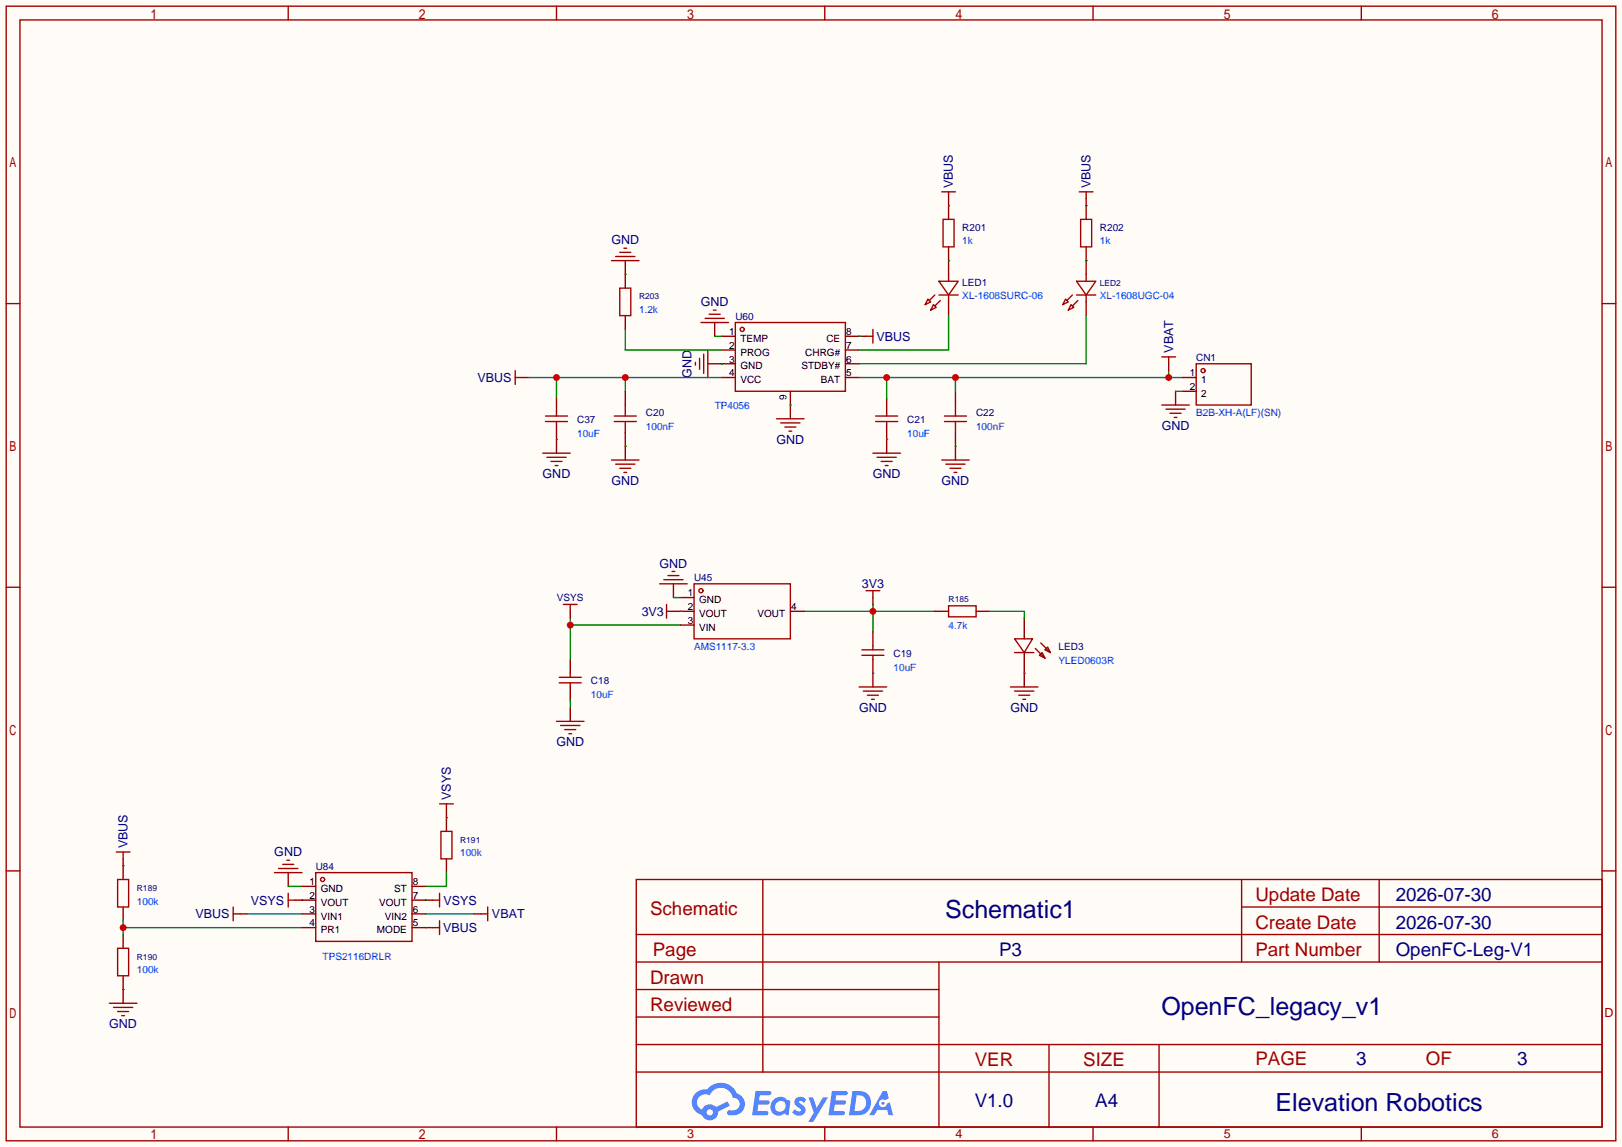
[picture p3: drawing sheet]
<svg xmlns="http://www.w3.org/2000/svg" width="299mm" height="212mm" viewBox="0 0 299 212" stroke-linecap="round" stroke-linejoin="round" font-family="sans-serif">
<path d="M0 0h299.5v211.8h-299.5z" fill="#fffcf7"/>
<g fill="none" stroke="#a10000" stroke-width=".25">
<path d="M1.1 1.1h297.2v209.6h-297.2zM3.7 3.7h292.1v204.5h-292.1zM53.2 1.1v2.6M102.7 1.1v2.6M152.3 1.1v2.6M201.8 1.1v2.6M251.3 1.1v2.6M1.1 56.1h2.6M295.8 56.1h2.5M1.1 108.5h2.6M295.8 108.5h2.5M1.1 160.8h2.6"/>
<path d="M117.5 162.4h178.3v45.8h-178.3zM117.5 177.7h178.3M117.5 172.6h178.3M140.8 162.4v35.6M173.4 177.7v30.5M229.2 162.4v15.3M229.2 167.5h66.6M254.6 162.4v15.3M295.8 160.8h2.5M117.5 182.8h55.9M117.5 198h178.3M117.5 192.9h178.3"/>
<path d="M117.5 187.8h55.9M193.7 192.9v15.3M214 192.9v15.3M53.2 208.2v2.5M102.7 208.2v2.5M152.3 208.2v2.5M201.8 208.2v2.5M251.3 208.2v2.5"/>
</g>
<g fill="#5487ff">
<path d="M147 202.8a1.3 1.3 0 0 1 1.8 .3l-.4 .6a.54 .54 0 0 0-.9-.2l.1 .2a1.58 1.58 0 0 1 1.1 1.6 1.43 1.43 0 0 1-2.5 .1l.6-.6a.64 .64 0 0 0 .5 .5 .64 .64 0 0 0 .6-.3l-.1-.2a1.6 1.6 0 0 1-1.1-1.6z"/>
<path d="M149.3 202.7h.8l.7 1.9 1.2-1.9h.9l-2.7 4.5h-.9l.9-1.7z"/>
<path d="M139.5 201.5h1.6a1.31 1.31 0 0 1 1.3 .2 .4 .4 0 0 1-.4 .6h-1.7l-.2 .9h1.7a.4 .4 0 0 1 .3 .4 .4 .4 0 0 1-.4 .4h-1.7l-.2 1.2h.9a1.23 1.23 0 0 1 1.1 .2 .39 .39 0 0 1-.3 .6h-2.6z"/>
<path d="M153.6 201.5h1.6a1.32 1.32 0 0 1 1.3 .2 .39 .39 0 0 1-.4 .6h-1.7l-.2 .9h1.7a.4 .4 0 0 1 .3 .4 .4 .4 0 0 1-.4 .4h-1.7l-.1 1.2h.8a1.23 1.23 0 0 1 1.1 .2 .39 .39 0 0 1-.3 .6h-2.6z"/>
<path d="M163 201.5h.7l.4 1.3-.7 .4a.75 .75 0 0 0-1.1 .3 .75 .75 0 0 0 .5 1 .75 .75 0 0 0 1-.6l.5-.3 .6 2.4h-.9l-.2-1h-1.8l-.6 1h-.9z"/>
<path d="M157.4 201.5l-.6 4.5h1.4a2.27 2.27 0 0 0 2.6-2.3 2.27 2.27 0 0 0-2.7-2.2zM158.2 202.3a1.5 1.5 0 0 1 1.8 1.5 1.5 1.5 0 0 1-2 1.4h-.3z"/>
<path d="M142.8 203.1a1.62 1.62 0 0 0-.4 2.1 1.62 1.62 0 0 0 2.1 .7l.3-.3 .4 .3 .4 .1 .3-2.5-.2-.3h-.4a1.58 1.58 0 0 0-2.5-.1zM143.4 203.6a.99 .99 0 0 1 1.6 .3 .99 .99 0 0 1-.8 1.4 .94 .94 0 0 1-1.1-.5 .94 .94 0 0 1 .3-1.2z"/>
<path d="M128.4 201.9a2.37 2.37 0 0 0 1.2 4 1.54 1.54 0 0 0 1.8 1 1.54 1.54 0 0 0 1.2-1.6l2.1-1.1-.4-.8-2.1 1.1a1.57 1.57 0 0 0-2.6 .4 1.5 1.5 0 0 1-.7-2.1 1.5 1.5 0 0 1 2.1-.5 2.23 2.23 0 0 1 2.3-1.4 2.23 2.23 0 0 1 2 1.8 1.16 1.16 0 0 1 1.3 1.1 1.16 1.16 0 0 1-1.1 1.3h-.7a.47 .47 0 0 0-.6 .3 .47 .47 0 0 0 .4 .6 2.23 2.23 0 0 0 2.3-.7 2.23 2.23 0 0 0 .4-2.3 2.16 2.16 0 0 0-1.3-1.1 3.2 3.2 0 0 0-5.4-.7l-1.2 .1zM130.5 205.4a.58 .58 0 0 1 1.1 0 .58 .58 0 0 1-1.1 0z"/>
<circle cx="163" cy="203.8" r=".28"/>
</g>
<g fill="none" stroke="#a10000" stroke-width=".25">
<path d="M135.8 59.6h20.3v12.7h-20.3zM95.1 68.5v2.5M95.1 69.7h1.3M128.4 66.9v.5M129.2 66.2v2M129.9 65.4v3.6M130.7 64.6v5.1M143.4 77.3h5.1M144.1 78.1h3.6M144.9 78.9h2M145.7 79.6h.5"/>
<circle cx="137" cy="60.8" r=".38"/>
</g>
<path d="M96.4 69.7h1.3M130.7 67.2h5.1M133.2 62.1h2.6M133.2 64.6h2.6M133.2 69.7h2.6M145.9 72.3v5M156.1 62.1h2.5M156.1 64.6h2.5M156.1 67.2h2.5M156.1 69.7h2.5" fill="none" stroke="#870000" stroke-width=".25"/>
<path d="M97.7 69.7h35.5M102.7 69.7v3.8M115.4 69.7v2.6M133.2 67.2h.1M145.9 74.8h.1" fill="none" stroke="#008700" stroke-width=".25"/>
<g fill="#c00">
<circle cx="115.4" cy="69.7" r=".63"/>
<circle cx="102.7" cy="69.7" r=".63"/>
</g>
<g fill="none" stroke="#a10000" stroke-width=".25">
<path d="M173.9 35.4h2.5M175.1 35.4v1.3M199.3 35.4h2.5M200.5 35.4v1.3M129.4 59.6h5.1M130.2 58.8h3.5M130.9 58h2.1M131.7 57.3h.5M171.3 55.2l.5 .6-1 .5zM172.3 56.3l.5 .5-1 .5zM172.6 54.5l-1 1M173.4 51.9h3.5l-1.8 2.6z"/>
<path d="M173.4 54.5h3.5M173.6 55.5l-1 1M174.1 40.5h2v5.1h-2zM175.1 50.7v1.2M175.1 54.5v1.3M196.7 55.2l.5 .6-1 .5zM197.7 56.3l.5 .5-1 .5zM198 54.5l-1 1M198.8 51.9h3.5l-1.8 2.6zM198.8 54.5h3.5M199 55.5l-1 1M199.5 40.5h2v5.1h-2z"/>
<path d="M200.5 50.7v1.2M200.5 54.5v1.3M100.7 77.9h4.1M100.7 76.8h4.1M102.7 76.1v.7M102.7 77.9v.7M113.4 77.9h4.1M113.4 76.8h4.1M115.4 74.8v2M115.4 77.9v2M159.9 62.1h1.3M161.2 60.8v2.6"/>
<path d="M161.7 77.9h4M161.7 76.8h4M163.7 76.1v.7M163.7 77.9v.7M174.4 77.9h4M174.4 76.8h4M176.4 74.8v2M176.4 77.9v2M100.2 83.7h5.1M101 84.5h3.5M101.7 85.2h2.1M102.5 86h.5"/>
<path d="M112.9 85h5.1M113.7 85.7h3.5M114.4 86.5h2.1M115.2 87.2h.5"/>
</g>
<g fill="none" stroke="#870000" stroke-width=".25">
<path d="M175.1 36.7v3.8M200.5 36.7v3.8M132 59.6v2.5M175.1 45.6v5.1M175.1 55.8v2.5M200.5 45.6v5.1M200.5 55.8v2.5M102.7 73.5v2.6M102.7 78.6v5.1M115.4 72.3v2.5M115.4 79.9v5.1M158.6 62.1h1.3"/>
<path d="M163.7 73.5v2.6M163.7 78.6v2.6M176.4 72.3v2.5M176.4 79.9v2.5"/>
</g>
<g fill="none" stroke="#008700" stroke-width=".25">
<path d="M175.1 38h.1M200.5 38h.1M175.1 48.1h.1M175.1 58.3v6.3h-16.5M200.5 48.1h.1M200.5 58.3v8.9h-41.9M132 62.1h1.2M158.6 62.1h.1M158.6 69.7h59.7M163.7 69.7v3.8M176.4 69.7v2.6M215.8 68.5v1.2"/>
<path d="M102.7 81.2h.1M115.4 82.4h.1"/>
</g>
<g fill="#c00">
<circle cx="176.4" cy="69.7" r=".63"/>
<circle cx="215.8" cy="69.7" r=".63"/>
<circle cx="163.7" cy="69.7" r=".63"/>
</g>
<path d="M115.4 48.1v5.1M115.4 58.3v2.5M215.8 67.2v1.3M163.7 81.2v2.5M176.4 82.4v2.6M105.3 121.8v2.5M105.3 126.9v2.5M105.3 130.7v2.5" fill="none" stroke="#870000" stroke-width=".25"/>
<g fill="none" stroke="#a10000" stroke-width=".25">
<path d="M112.9 48.1h5.1M113.7 47.4h3.5M114.4 53.2h2.1v5.1h-2.1zM114.4 46.6h2.1M115.2 45.8h.5M214.5 65.9h2.5M215.8 65.9v1.3M161.2 83.7h5M161.9 84.5h3.6M162.7 85.2h2M163.4 86h.6M173.9 85h5"/>
<path d="M174.6 85.7h3.6M175.4 86.5h2M176.1 87.2h.6M102.7 133.2h5.1M103.3 126.1h4M103.3 125.1h4M103.5 134h3.6M104.3 134.7h2M105 135.5h.5M105.3 124.3v.8M105.3 126.1v.8"/>
</g>
<path d="M115.4 50.7h.1M115.4 60.8v3.8h17.8M163.7 81.2h.1M176.4 82.4h.1M148.5 112.9h24.1M161.2 111.6v5.1M105.3 129.4v1.3" fill="none" stroke="#008700" stroke-width=".25"/>
<circle cx="161.2" cy="112.9" r=".63" fill="#c00"/>
<path d="M159.9 109.1h2.5M161.2 109.1v1.3M161.2 119.3v.7M158.6 126.9h5.1M159.1 121h4.1M159.1 120h4.1M159.4 127.6h3.5M160.1 128.4h2.1M160.9 129.2h.5M161.2 121v.8" fill="none" stroke="#a10000" stroke-width=".25"/>
<path d="M161.2 110.4v1.2M161.2 116.7v2.6M161.2 121.8v5.1" fill="none" stroke="#870000" stroke-width=".25"/>
<path d="M105.3 114.2v7.6M105.3 115.4h20.3M161.2 124.3h.1" fill="none" stroke="#008700" stroke-width=".25"/>
<circle cx="105.3" cy="115.4" r=".63" fill="#c00"/>
<g fill="none" stroke="#870000" stroke-width=".25">
<path d="M217 72.3v2.5M218.3 69.7h2.6M218.3 72.3h2.6M105.3 112.9v1.3M124.3 112.9h3.8M124.3 107.8v2.6M125.6 110.4h2.5M125.6 115.4h2.5M145.9 112.9h2.6M172.6 112.9h2.5M180.2 112.9h2.6M189.1 114.2v3.8"/>
<path d="M189.1 120.5v6.4M22.7 159.9v2.5M22.7 167.5v2.6M22.7 172.6v2.5M44.3 168.8h1.3M53.2 161.2v2.5M78.6 171.3h1.3M87.5 168.8h1.3M22.7 180.2v2.6"/>
</g>
<g fill="none" stroke="#a10000" stroke-width=".25">
<path d="M214.5 74.8h5.1M215.3 75.6h3.5M216 76.3h2.1M216.8 77.1h.5M220.9 67.2h10.1v7.6h-10.1zM104 111.6h2.6M105.3 111.6v1.3M121.8 107.8h5.1M122.6 107.1h3.5M123.1 111.6v2.6M123.1 112.9h1.2M123.3 106.3h2"/>
<path d="M124.1 105.5h.5M128.1 107.8h17.8v10.2h-17.8zM175.1 111.9h5.1v2h-5.1zM187.3 118h3.3l-1.5 2.5zM191.1 119.8l1.8 1.7M192.2 118.7l1.7 1.8M186.6 126.9h5M187.3 127.6h3.6M187.3 120.5h3.6M188.1 128.4h2M188.8 129.2h.6M191.9 121l.5-.5 .5 1z"/>
<path d="M192.9 120l.5-.5 .5 1zM52.2 159.6h2M53 158.9h.5M21.7 162.4h2v5.1h-2zM21.7 175.1h2v5.1h-2zM43.1 168.8h1.2M43.1 167.5v2.6M50.7 161.2h5.1M51.4 160.4h3.6M79.9 171.3h1.3M81.2 170.1v2.5M88.8 168.8h1.2"/>
<path d="M90 167.5v2.6"/>
<circle cx="222.1" cy="68.5" r=".38"/>
<circle cx="129.4" cy="109.1" r=".38"/>
</g>
<path d="M217 72.3h1.3M124.3 110.4h1.3M125.6 112.9h.1M182.8 112.9h6.3v1.3M189.1 124.3h.1M22.7 170.1v2.5M22.7 171.3h33.1M45.6 168.8h10.2M53.2 163.7h2.6M78.6 171.3h.1M78.6 168.8h8.9" fill="none" stroke="#008700" stroke-width=".25"/>
<circle cx="22.7" cy="171.3" r=".63" fill="#c00"/>
<path d="M22.7 158.6v1.3M82.4 149.7v3.8M82.4 158.6v2.6M54.5 166.2h3.8M55.8 163.7h2.5M55.8 168.8h2.5M55.8 171.3h2.5M76.1 166.2h3.8M76.1 163.7h2.5M76.1 168.8h2.5M76.1 171.3h2.5M22.7 182.8v2.5" fill="none" stroke="#870000" stroke-width=".25"/>
<g fill="none" stroke="#a10000" stroke-width=".25">
<path d="M21.5 157.4h2.5M22.7 157.4v1.2M81.2 148.5h2.5M81.4 153.5h2v5.1h-2zM82.4 148.5v1.2M53.2 166.2h1.3M53.2 165v2.5M58.3 161.2h17.8v12.7h-17.8zM79.9 166.2h1.3M81.2 165v2.5M20.2 185.3h5.1M21 186.1h3.5"/>
<path d="M21.7 186.8h2M22.5 187.6h.5"/>
<circle cx="59.6" cy="162.4" r=".38"/>
</g>
<path d="M22.7 159.9h.1M82.4 151h.1M55.8 166.2h.1M78.6 166.2h.1M82.4 161.2v2.5h-3.8M22.7 182.8h.1" fill="none" stroke="#008700" stroke-width=".25"/>
<g font-size="4.6" fill="#000080">
<text x="174.5" y="169.6">Schematic1</text>
<text x="214.4" y="187.4">OpenFC_legacy_v1</text>
<text x="235.5" y="205.2">Elevation Robotics</text>
</g>
<g font-size="3.5" fill="#a00000">
<text x="231.8" y="166.4">Update Date</text>
<text x="120" y="169">Schematic</text>
<text x="231.8" y="171.5">Create Date</text>
<text x="120.5" y="176.6">Page</text>
<text x="231.8" y="176.6">Part Number</text>
<text x="120" y="181.7">Drawn</text>
<text x="120" y="186.7">Reviewed</text>
<text x="180" y="196.9">VER</text>
<text x="200" y="196.9">SIZE</text>
<text x="231.8" y="196.6">PAGE</text>
<text x="263.3" y="196.6">OF</text>
</g>
<g font-size="3.5" fill="#000080">
<text x="257.7" y="166.4">2026-07-30</text>
<text x="257.7" y="171.5">2026-07-30</text>
<text x="184.4" y="176.6">P3</text>
<text x="257.7" y="176.6">OpenFC-Leg-V1</text>
<text x="250.4" y="196.6">3</text>
<text x="280.1" y="196.6">3</text>
<text x="180" y="204.5">V1.0</text>
<text x="202.2" y="204.5">A4</text>
</g>
<g font-size="2.3" fill="#000080">
<text x="175.9" y="34.8" transform="rotate(-90 175.9 34.8)">VBUS</text>
<text x="201.3" y="34.8" transform="rotate(-90 201.3 34.8)">VBUS</text>
<text x="112.9" y="45.1">GND</text>
<text x="129.4" y="56.6">GND</text>
<text x="161.8" y="62.9">VBUS</text>
<text x="216.6" y="65.1" transform="rotate(-90 216.6 65.1)">VBAT</text>
<text x="88.2" y="70.5">VBUS</text>
<text x="127.7" y="69.7" transform="rotate(-90 127.7 69.7)">GND</text>
<text x="143.4" y="82">GND</text>
<text x="214.5" y="79.4">GND</text>
<text x="100.2" y="88.3">GND</text>
<text x="112.9" y="89.6">GND</text>
<text x="161.1" y="88.3">GND</text>
<text x="173.8" y="89.6">GND</text>
<text x="121.8" y="104.8">GND</text>
<text x="118.5" y="113.7">3V3</text>
<text x="159.1" y="108.6">3V3</text>
<text x="158.6" y="131.5">GND</text>
<text x="186.5" y="131.5">GND</text>
<text x="102.7" y="137.8">GND</text>
<text x="83.2" y="147.7" transform="rotate(-90 83.2 147.7)">VSYS</text>
<text x="23.5" y="156.7" transform="rotate(-90 23.5 156.7)">VBUS</text>
<text x="50.6" y="158.2">GND</text>
<text x="46.3" y="167.1">VSYS</text>
<text x="81.9" y="167.1">VSYS</text>
<text x="36.1" y="169.6">VBUS</text>
<text x="81.8" y="172.1">VBUS</text>
<text x="90.8" y="169.6">VBAT</text>
<text x="20.2" y="189.9">GND</text>
</g>
<g font-size="2.3" fill="#a00000">
<text x="296.2" y="187.8">D</text>
<text x="126.9" y="210.2">3</text>
<text x="176.4" y="210.2">4</text>
<text x="225.9" y="210.2">5</text>
<text x="275.5" y="210.2">6</text>
</g>
<g font-size="1.8" fill="#000080">
<text x="177.7" y="42.6">R201</text>
<text x="203.1" y="42.6">R202</text>
<text x="177.7" y="52.8">LED1</text>
<text x="135.8" y="59.1">U60</text>
<text x="220.9" y="66.7">CN1</text>
<text x="119.3" y="76.9">C20</text>
<text x="180.2" y="76.9">C22</text>
<text x="106.6" y="78.2">C37</text>
<text x="167.5" y="78.2">C21</text>
<text x="128.1" y="107.4">U45</text>
<text x="102.8" y="110.9">VSYS</text>
<text x="165" y="121.3">C19</text>
<text x="195.5" y="120.1">LED3</text>
<text x="109.1" y="126.4">C18</text>
<text x="58.3" y="160.7">U84</text>
</g>
<g font-size="1.8" fill="#00f">
<text x="177.7" y="45.1">1k</text>
<text x="203.1" y="45.1">1k</text>
<text x="118" y="57.8">1.2k</text>
<text x="177.7" y="55.3">XL-1608SURC-06</text>
<text x="203.1" y="55.3">XL-1608UGC-04</text>
<text x="132" y="75.6">TP4056</text>
<text x="220.9" y="76.9">B2B-XH-A(LF)(SN)</text>
<text x="106.6" y="80.7">10uF</text>
<text x="119.3" y="79.4">100nF</text>
<text x="167.5" y="80.7">10uF</text>
<text x="180.2" y="79.4">100nF</text>
<text x="175.1" y="116.3">4.7k</text>
<text x="128.1" y="120.1">AMS1117-3.3</text>
<text x="165" y="123.9">10uF</text>
<text x="195.5" y="122.6">YLED0603R</text>
<text x="109.1" y="129">10uF</text>
<text x="85" y="158.2">100k</text>
<text x="25.3" y="167.1">100k</text>
<text x="25.3" y="179.8">100k</text>
<text x="59.6" y="177.2">TPS2116DRLR</text>
</g>
<g font-size="1.8">
<text x="134.6" y="61.9">1</text>
<text x="134.6" y="64.4">2</text>
<text x="136.7" y="63.1">TEMP</text>
<text x="136.7" y="65.7">PROG</text>
<text x="148.7" y="65.7">CHRG#</text>
<text x="152.6" y="63.1">CE</text>
<text x="156.2" y="64.4">7</text>
<text x="156.2" y="61.9">8</text>
<text x="134.6" y="67">3</text>
<text x="134.6" y="69.5">4</text>
<text x="136.7" y="68.2">GND</text>
<text x="136.7" y="70.8">VCC</text>
<text x="148" y="68.2">STDBY#</text>
<text x="151.5" y="70.8">BAT</text>
<text x="156.2" y="69.5">5</text>
<text x="156.2" y="67">6</text>
<text x="219.7" y="69.5">1</text>
<text x="221.8" y="70.8">1</text>
<text x="145.2" y="73.9" transform="rotate(-90 145.2 73.9)">9</text>
<text x="219.7" y="72">2</text>
<text x="221.8" y="73.3">2</text>
<text x="127" y="110.1">1</text>
<text x="127" y="112.7">2</text>
<text x="129.1" y="111.4">GND</text>
<text x="129.1" y="113.9">VOUT</text>
<text x="139.9" y="113.9">VOUT</text>
<text x="146" y="112.7">4</text>
<text x="127" y="115.2">3</text>
<text x="129.1" y="116.5">VIN</text>
<text x="57.1" y="163.5">1</text>
<text x="57.1" y="166">2</text>
<text x="59.2" y="164.7">GND</text>
<text x="59.2" y="167.3">VOUT</text>
<text x="70" y="167.3">VOUT</text>
<text x="72.8" y="164.7">ST</text>
<text x="76.2" y="166">7</text>
<text x="76.2" y="163.5">8</text>
<text x="57.1" y="168.6">3</text>
<text x="57.1" y="171.1">4</text>
<text x="59.2" y="169.8">VIN1</text>
<text x="59.2" y="172.4">PR1</text>
<text x="69.6" y="172.4">MODE</text>
<text x="71" y="169.8">VIN2</text>
<text x="76.2" y="171.1">5</text>
<text x="76.2" y="168.6">6</text>
</g>
<g font-size="1.6" fill="#000080">
<text x="203.1" y="52.8">LED2</text>
<text x="118" y="55.3">R203</text>
<text x="175.1" y="111.2">R185</text>
<text x="85" y="155.6">R191</text>
<text x="25.3" y="164.5">R189</text>
<text x="25.3" y="177.2">R190</text>
</g>
</svg>
